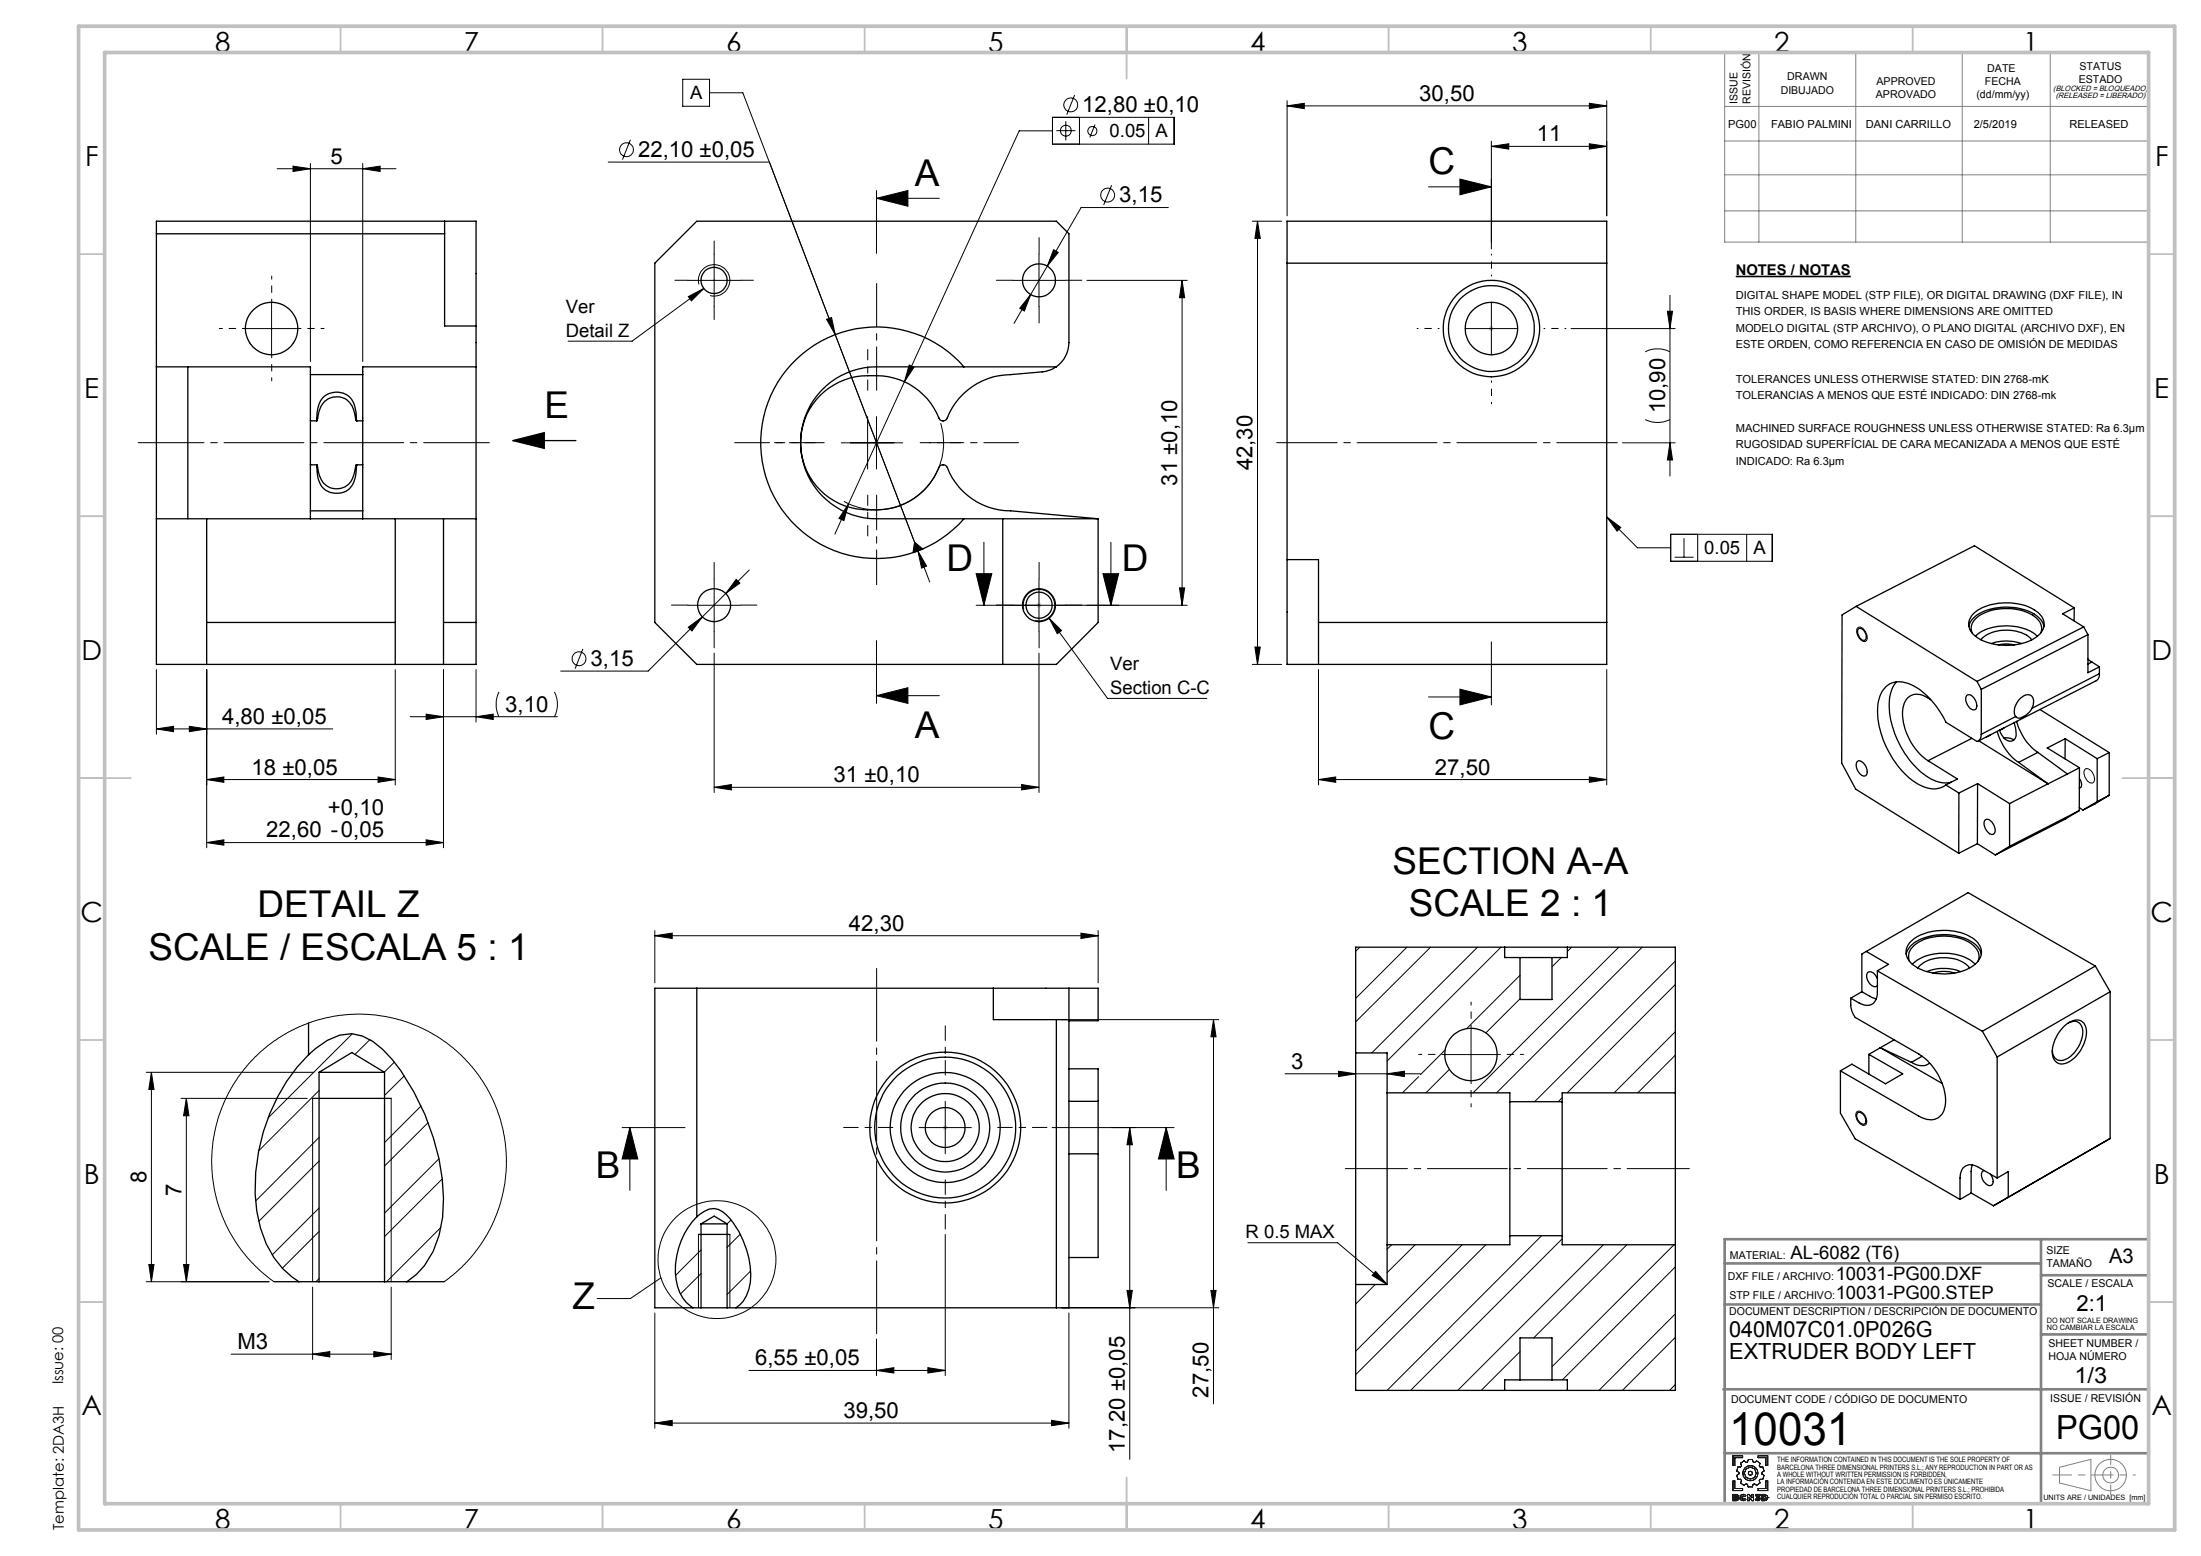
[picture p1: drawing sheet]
<svg xmlns="http://www.w3.org/2000/svg" width="420mm" height="297mm" viewBox="0 0 420 297" stroke-linecap="round" stroke-linejoin="round" font-family="sans-serif">
<path d="M331.2 52.8h22" fill="none" stroke="#000" stroke-width=".32"/>
<g fill="none" stroke="#000" stroke-width=".19">
<path d="M130.3 15.1h5.1v5.2h-5.1zM135.4 17.7h6.3l33.5 87.5M205.1 18.1l-1.5 3.8M245.6 19.2v22M303.3 19.7l3.3 .5-3.3 .5zM306.6 19.2v22M52.9 32.2h22.7M55.9 31.7l3.3 .5-3.3 .5zM59.2 31.2v37.8M69.2 32.2l3.3-.5v1zM69.2 31.2v37.8M116.1 30.9h30.7l12.6 33"/>
<path d="M120.3 26.7l-1.5 3.8M167.3 37.8l5.9-1.4v3zM167.3 37.8h11.9M167.3 36.4v12M200.8 22.4h23.3v5.1h-23.3zM200.8 25h-6.3l-32.6 71.2M201.6 24.9h3.6M203.4 23.1v3.7M206 22.4v5.1M209 23.8l-1 2.4M212.1 35.3l-1.5 3.8M219.2 22.4v5.1"/>
<path d="M223 39.6h-16.7l-6.5 11.2M245.6 20.2l3.3-.5v1zM245.6 20.2h61M272.6 35.7h12M278.6 34.2l6 1.5-6 1.5zM284.6 27.9l3.3-.5v1.1zM284.6 26.9v20.6M284.6 27.9h22M303.3 27.4l3.3 .5-3.3 .6zM51.8 57.7v10M131.3 53.5h10M131.3 56.6l3-1.5-2.4 2.3z"/>
<path d="M133.4 54.3a3 3 0 0 1 2.6-3.8 3 3 0 0 1 3.2 3.2 3 3 0 0 1-3.7 2.7M134.3 55.1l-13.7 10h-12.2M136.3 48.5v10M193.3 53.5h10M196.7 56.2l-1.2 3.2-.9-.6zM196.7 56.2l-3.2 5.5M198.3 48.5v10M199.8 50.8l-3.1 5.4M201 47.7l.9 .5-2.1 2.6zM207.4 53.5h19.2M225.6 53.5l.5 3.3h-1zM225.6 53.5v62"/>
<path d="M239 42.2h5.6M240 42.2v84.6M240 42.2l.5 3.3h-1zM284.6 57.7v10M318.2 59.4h1l-.5 3.3zM318.7 56.4v34.5M46.8 62.7h10M157.7 61l1-.4 .7 3.3zM159.4 63.9l15.8 41.3M165.6 79.5v10M167.3 79.5v10M173.5 69.7l.9 .4-1.8 2.8z"/>
<path d="M279.6 62.7h10M299.8 62.7h19.9M313.9 67.2a5.2 5.2 0 0 1 4.8 0M160.5 84.5h11.8M161.9 96.2l-.9 3.2-.9-.4zM161.9 96.2l-2.6 5.7M179.5 80.7a12.8 12.8 0 0 1-4.2 13.8 12.8 12.8 0 0 1-14.3 1.2M306.6 98.7l2.7 2-.7 .7zM306.6 98.7l5.9 5.9h6.3M309.6 84.5h10.1M313.9 80.1a5.2 5.2 0 0 0 4.8 0M318.7 84.5l.5 3.3h-1z"/>
<path d="M131.3 115.5h10M131.3 119.7l2.7-1.9-2 2.6zM136.3 110.5v10M140.5 110.6l.7 .7-2.7 2zM143 108.8l-19.3 19.3h-16.7M174.5 103.5l1.6 1.3-1.9 .7zM175.2 105.2l1.6 2.9-.9 .3zM175.2 105.2l2.2 5.9M186.3 109.5h3l-1.6 6zM187.7 103.5v12M195.4 116.3a3 3 0 0 1 2.6-3.8 3 3 0 0 1 3.3 3.3 3 3 0 0 1-3.8 2.6M198.3 110.5v10"/>
<path d="M200.2 118l11.1 15.3h19M200.2 118l2.4 2.4-.8 .6zM210.5 109.5h3l-1.5 6zM212 103.5v12M225.1 112.2h1l-.5 3.3zM226.6 115.5h-40.3M318.8 102h19.4v5.1h-19.4zM319.5 106.4h3.7M321.3 102.7v3.7M324 102v5.1M333.3 102v5.1M354.4 119.9a.9 .9 0 0 1 1.4 .5 1.48 1.48 0 0 1 .2 2 1.87 1.87 0 0 1-1.7-1.9z"/>
<path d="M29.8 139.1l3.3-.5v1.1zM29.8 127.8v12.4M29.8 139.1h33.7M36.1 138.6l3.3 .5-3.3 .6zM39.4 127.8v34M75.4 127.8v22M78.3 136.8h28.1M81.3 136.3l3.3 .5-3.3 .5zM84.6 127.8v34M90.8 127.8v10M90.8 136.8l3.3-.5v1zM95.2 132.1a5.5 5.5 0 0 0 0 4.7"/>
<path d="M105.8 132.1a5.2 5.2 0 0 1 0 4.7M111.2 123.9l-1.5 3.7M136.3 124.7v26.6M167.3 132.8l5.9-1.5v3zM167.3 122.3v12M167.3 132.8h11.9M198.3 124.7v26.6M239 126.8h5.6M239.5 123.5h1l-.5 3.3zM251.6 127.8v22M272.6 133h12M278.6 131.5l6 1.5-6 1.5z"/>
<path d="M284.6 122.5v12M306.6 127.8v22M39.4 148.8l3.3-.5v1zM39.4 148.8h36M72.1 148.3l3.3 .5-3.3 .5zM136.3 150.3l3.3-.5v1zM136.3 150.3h62M194.9 149.8l3.4 .5-3.4 .5zM251.6 148.8l3.3-.5v1zM251.6 148.8h55M303.3 148.3l3.3 .5-3.3 .5zM397.9 146.9a1.11 1.11 0 0 1 1.5 .8l.2 .6a.7 .7 0 0 1-.1 1 .7 .7 0 0 1-.9 0 2.03 2.03 0 0 1-.7-2.4z"/>
<path d="M39.4 160.8l3.3-.5v1zM39.4 160.8h45.2M81.3 160.3l3.3 .5-3.3 .5zM125 178.6l3.3-.5v1zM125 177.6v10M125 178.6h84.6M206.3 178.1l3.3 .5-3.3 .5zM209.6 177.6v10M67.2 197.3l-16 16.1M70.6 198.4l-2.9 2.9M202.6 194.6h30M231.6 194.6v73.4"/>
<path d="M231.6 194.6l.5 3.3h-1zM259.5 180.8l-.8 .8M268.5 180.8l-9.8 9.8M273 180.8l-14.3 14.2M280.7 196.3v10M281.9 180.8l-20.1 20.2M286.4 180.8l-21.7 21.7M290.1 186.2l-10.2 10.2M290.1 190.6l-6.6 6.6M297.9 182.8l-1.7 1.7M299.9 180.8l-.8 .8M308.9 180.8l-27.8 27.8"/>
<path d="M313.4 180.8l-27.8 27.8M319.7 183.4l-26.9 26.9M319.7 196.9l-11.7 11.7M319.7 187.9l-20.7 20.7M27.9 204.7h32M28.9 204.7v39.9M28.9 204.7l.5 3.3h-1zM34.5 209.7h24.1M35.6 209.7v34.9M35.6 209.7l.5 3.3h-1.1zM59.7 209.7v34.9M60.9 217.1l-12.1 12.1"/>
<path d="M60.9 208.1l-11.5 11.6M74.6 209.7v34.9M75.2 202.7l-1.9 1.9M77.2 205.3l-3.8 3.8M80.4 211.1l-7 7M81.7 214.3l-8.3 8.3M118.7 215.2h12M120.2 215.2l1.5 6h-3zM120.2 215.2v12M175.4 215.2h9.9M180.4 210.2v10M200.8 215.2h23.2"/>
<path d="M215.6 215.2v63.3M215.6 215.2l.5 3.3h-1zM222.5 215.2l1.5 6h-2.9zM222.5 215.2v12M245.2 205h25.8M255.4 204.5l3.3 .5-3.3 .5zM264.7 205l3.3-.5v1zM270.7 205.5l-3.1 3.1M275.7 201.3h10M275.8 200.4l-4.8 4.7M276.6 204.1l-4.5 4.5M298.1 209.5l-.7 .8"/>
<path d="M319.7 201.4l-7.2 7.2M354.3 212.3l.1-.1a1.49 1.49 0 0 1 1.7 1.3 .76 .76 0 0 1 .1 1 .76 .76 0 0 1-1 .2 2 2 0 0 1-.9-2.4zM60.9 230.6l-9 8.9M60.9 221.6l-11.5 11.5M60.9 235.1l-7 7M83.7 221.2l-10.3 10.4M84.1 234.3l-10.3 10.3M84.4 225l-11 11M133.3 235.6v14M133.8 238.6l-4.9 4.8M139.3 235.6v14M139.5 232.9l-.8 .7"/>
<path d="M141.3 235.6l-2.6 2.5M180.4 235.6v27M238.1 237.2h17.1l9.5 8M265.6 237.6l-.9 .8M270.1 237.6l-5.4 5.3M279 237.6l-20.3 20.3M283.5 237.6l-24.8 24.8M294.2 235.9l-29.5 29.5M298.1 236.5l-28.9 28.9M306 237.6l-27.8 27.8M310.4 237.6l-17.7 17.8M319.4 237.6l-23.2 23.3"/>
<path d="M27.9 244.6h23.4M28.4 241.4h1l-.5 3.2zM35 241.4h1.1l-.5 3.2zM44.1 258.5h30.5M52.3 244.6l-3-2.4-2.9-3.1-1.5-2.1-1.1-1.8-1.9-4.4-1-3.6-.4-2.6-.1-2.4 .2-4 1-4.7 1.3-3.5 1.2-2.3 1.3-2 2.4-3 3.2-3.1 3.8-2.5 4.1-1.8 2-.7 2.7-.6 4.3-.4 3.5 .1 3.1 .5 2.3 .6 2.9 1.1 2.1 1 3.4 2.1 1.8 1.5 1.8 1.7 1.7 1.9 1.1 1.5 1.3 2 1.2 2.4 1.1 2.8 1 3.9 .4 4v2.7l-.2 2.2-.6 3-.6 1.8-.9 2.5-.9 1.9-2.3 3.6-1.3 1.7-1.8 1.9-3.3 2.6M59.7 258.5l3.2-.5v1zM59.7 245.7v13.8M60.9 244l-.6 .6M71.3 258l3.3 .5-3.3 .5zM74.6 245.7v13.8M125 250.6v22M126.1 243.9l-5.8 4h-6.4"/>
<path d="M133.8 243.1l-3.9 3.9M143.2 242.6l-4.5 4.5M167.3 255.6v7M202.6 249.6h30M204 250.6v22M215.1 246.3h1l-.5 3.3zM231.1 246.3h1l-.5 3.3zM262.4 245.2l-3.7 3.7M262.5 242.7l2.2 2.5-2.9-1.8zM290.1 258l-7.5 7.4M319.7 250.8l-14.6 14.6M319.7 241.8l-21.6 21.6"/>
<path d="M319.7 255.3l-10.1 10.1M125 271.6l3.3-.5v1zM125 271.6h79M142.9 261.6h37.5M167.3 261.6l3.3-.5v1zM177.1 261.1l3.3 .5-3.3 .5zM200.7 271.1l3.3 .5-3.3 .5zM319.7 264.3l-1.1 1.1"/>
<circle cx="119.5" cy="28.6" r="1.32"/>
<circle cx="203.4" cy="25" r="1.04"/>
<circle cx="204.3" cy="20" r="1.32"/>
<circle cx="208.4" cy="25" r=".86"/>
<circle cx="211.4" cy="37.2" r="1.32"/>
<circle cx="110.5" cy="125.7" r="1.33"/>
<circle cx="136.8" cy="240.4" r="11.2"/>
</g>
<g fill="none" stroke="#000" stroke-width=".25">
<path d="M29.8 44.6h55M84.8 42.2v20h6M245.6 42.2h61v84.6h-61zM245.6 50.2h61M29.8 70h29.4v1.5M29.8 70v29M35.8 70v29M59.2 71.5v8.8M59.2 71.5h10M69.2 71.5v8.8M90.8 70h-21.6v1.5M90.8 62.2v-20h-61v27.8"/>
<path d="M90.8 62.2v7.8M90.8 70v29M183.9 70a22.1 22.1 0 0 0-31.9-1.5 22.1 22.1 0 0 0 0 32 22.1 22.1 0 0 0 31.9-1.5M201.5 70a5.8 5.8 0 0 0 2.5-4.6v-20.8l-2.4-2.4h-68.6l-8 8v68.6l8 8h68.6l8-8v-19.8M201.5 70h-34.2a14.5 14.5 0 0 0-14.5 14.5 14.5 14.5 0 0 0 14.5 14.5h42.3M201.5 70a6 6 0 0 1-2.6 1l-6 .5a13.4 13.4 0 0 0-12.3 8.6l-.7 .2a.76 .76 0 0 1-.7-.5 13.1 13.1 0 0 0-13.6-8.1 12.8 12.8 0 0 0-12.8 12.8 12.8 12.8 0 0 0 12.8 12.8 13.3 13.3 0 0 0 13.8-8.4l.4-.2 .8 .2a13.3 13.3 0 0 0 12.3 8.6l16.7 1.5M29.8 99h61M29.8 99v27.8h61v-27.8M39.4 99v27.8M59.2 88.7v8.8M59.2 80.3v8.4M59.2 80.3h1.3"/>
<path d="M59.2 88.7h1.2M59.2 97.5h10M59.2 97.5v1.5M60.4 88.7l.1 .5a4.9 4.9 0 0 0 1.7 4.4 3.6 3.6 0 0 0 5.6-2.5l.2-2.4M60.4 80.3v-.2a7.3 7.3 0 0 1 1.2-4.2 3.6 3.6 0 0 1 6.1 1.8l.2 1 .1 1.6M60.4 88.7h.1M60.5 88.7l.1 .3a4.2 4.2 0 0 0 3 4.2 3.3 3.3 0 0 0 4-2.8l.4-1.7M60.5 80.3l.1-.4a4.2 4.2 0 0 1 2.9-4.1 3.4 3.4 0 0 1 4.2 3l.3 1.5M68 88.7h.1M68 80.3h.1M68 80.3h1.2M68 88.7h1.2"/>
<path d="M69.2 88.7v8.8M69.2 80.3v8.4M69.2 97.5v1.5M75.4 99v27.8M84.6 99v27.8M97.9 84.1l6-1.5v3zM97.9 84.1h12M191.3 99v27.8M39.4 118.8h36M84.6 118.8h6.2M245.6 106.8h6v20M251.6 118.8h55"/>
<path d="M354.2 115.7l-2.7 1.7-.1 28.3 2.7 4.9 19.7 12.3M354.2 115.7l23.1 14.4M354.2 115.7l22.6-11.5 19 11.8M354.7 120a1.49 1.49 0 0 1 1.3 2.1 .85 .85 0 0 1-1.3-.7 1.14 1.14 0 0 1 0-1.4zM375.7 119.5a4.7 4.7 0 0 1 3.5-3.1 11.2 11.2 0 0 1 9.3 1.1l1 .8 .5 1.3M376.7 117a10.6 10.6 0 0 1 8.6-1.7 6 6 0 0 1 4.7 3.1 3.2 3.2 0 0 1-2.1 3.6 11.3 11.3 0 0 1-10.7-.4 2.78 2.78 0 0 1-.5-4.6zM395.8 116l-2.2 1.2 4 2.5M395.8 116v2.5M397.6 119.7l-20.3 10.4M397.6 119.7l.8 1.4M361.9 130.2a7.4 7.4 0 0 0-1.3 5.9 18 18 0 0 0 7.4 12.3 5.4 5.4 0 0 0 4.3 .9M368.4 133.6a3.3 3.3 0 0 0-4.3-.5 5.2 5.2 0 0 0-.9 4.9 11.7 11.7 0 0 0 4.7 7.2"/>
<path d="M375.2 132.8a.8 .8 0 0 1 1.3 .3 1.96 1.96 0 0 1 .5 2.3 1.29 1.29 0 0 1-1.6-1l-.3-.8zM376.3 120.8a2.76 2.76 0 0 1 1.6-3.4 10.2 10.2 0 0 1 10.6 .5 2.46 2.46 0 0 1 .9 2.9M376.9 121.4a9.5 9.5 0 0 1 8.7-1.6 6 6 0 0 1 3.2 1.7M377.3 130.1l.8 1.5M378 122.1a6.7 6.7 0 0 1 6.2-1.7 5.2 5.2 0 0 1 3.5 1.7M378.1 131.6v8.6M380 122.8a8.7 8.7 0 0 1 5.8 0M381.1 139.6a10.6 10.6 0 0 0 4.1 5.9M381.3 123.1a7.2 7.2 0 0 1 3.2 0M382.4 138.9l-.8 .5M384.4 137.9a4.3 4.3 0 0 1 .1 3.1 1.29 1.29 0 0 1-2.2-.2l-.7-1.4M384.6 136.8l-6.5 3.4"/>
<path d="M384.8 137.7a10.3 10.3 0 0 0 4.1 5.9M387.8 135.2a1.77 1.77 0 0 0-.5-2.6 2.79 2.79 0 0 0-2.7 2.1 2.09 2.09 0 0 0 0 2.1M387.8 135.2a3.4 3.4 0 0 1-2.7 1.9l-.5-.3M389.3 135.4l13.2 8.2M398.4 125.8l.8 .6M398.4 121.1l-20.3 10.5M398.4 121.1v7.3l2.2-1.1M399.2 126.4l1.4 .9M399.2 126.4l-.8 .3M400.6 128.6l-.1 .7-.5 .6-22.5 11.6M400.6 127.3v1.3M400.6 128.6l-12.8 6.6"/>
<path d="M354.4 145.3a1.3 1.3 0 0 1 1.7 1 1.36 1.36 0 0 1-.2 1.8 1.93 1.93 0 0 1-1.7-2.1zM367.9 145.2l5.6 3.5-2.2 1.1M371.3 149.8l2.5 1.6M373.8 151.4v11.5M376.3 140.9l-8.4 4.3M377.4 149.6l6.1 3.8M377.4 149.6l-3.6 1.8M377.4 149.6l-.1 11.4M377.6 141.4l13.2 8.2M378.1 140.2a1.19 1.19 0 0 1-.8 1.3l-6-3.6a14.4 14.4 0 0 0-7.4-7.5 3.9 3.9 0 0 0-5.3 2.9 14.9 14.9 0 0 0 2.3 11.1 12.1 12.1 0 0 0 7.3 6.1 3.8 3.8 0 0 0 3.1-.7M378.8 156.5a1.3 1.3 0 0 1 1.7 1 1.36 1.36 0 0 1-.2 1.7 1.93 1.93 0 0 1-1.7-2zM379.9 140.2l-.8 .4"/>
<path d="M382.4 140.9a2.94 2.94 0 0 1 1.9 .3M383.5 153.4v8.1M385.2 145.5l5.6 4.1M388.9 143.6l-3.7 1.9M388.9 143.6l5.6 4.1M390.8 149.6l-7.3 3.8M394.1 141l6.1 3.8M394.1 141l-3.4 1.8 6.1 3.7M394.1 141v3.8M394.5 147.7l-3.7 1.9M396.8 154.7l-13.3 6.8M396.8 154.7l-2.7 1.6-13.3 6.9"/>
<path d="M396.8 154.2l.7 .4M396.8 148.6a1.43 1.43 0 0 1 .2 1.8h-.2M396.8 146.5l-2.3 1.2M396.8 146.5v8.2M400.2 144.8v8.2M400.2 153l-2.7 1.6M402.5 143.6l-2.3 1.2M402.5 151.8l-2.3 1.2M402.5 143.6v8.2M402.5 151.8l-2.7 1.7-2.3 1.1M364.6 179.7a10.2 10.2 0 0 1 9-1.8 5.4 5.4 0 0 1 4.4 3.2 3.4 3.4 0 0 1-2.2 3.7 11.1 11.1 0 0 1-10.7-.6 2.8 2.8 0 0 1-.5-4.5zM377.3 161l3.5 2.2"/>
<path d="M377.3 161l-3.5 1.9M383.5 161.5l-2.7 1.7M58.9 195.3v6M133 188.6v43.7M189.5 188.6h20v6.2h-5.5M189.5 188.6h-64.5v61h8.8M189.5 188.6v6h14.5M201.6 194.6v55M204 188.6v61h-65.3M287.1 180.8h12M287.1 180.8v2h3M287.1 180.8h-28.4v20.2"/>
<path d="M290.1 182.8h6.1M290.1 182.8v8h6.1v-8M299.1 180.8h20.6v27.8M299.1 180.8v2h-2.9M353.2 190.5v1.3a4.2 4.2 0 0 0 .8 2.4l12.1 7a11 11 0 0 1 5.1 9.6 2.89 2.89 0 0 1-4.2 2.6l-15.8-9M355.3 189.3a6.8 6.8 0 0 0 2.6 1.3h.1M355.3 189.3l-2.1 1.2M356.1 181.6l4.3 2.5-2.2 1.2M356.1 181.6l19.5-11.2 24.2 14M356.1 181.6l-.8 .5v7.2M358.2 185.3v4.1a2.09 2.09 0 0 1-2.5 2.4l-2.5-1.3M358.2 186.8a1.47 1.47 0 0 0-1.8-1.2 1.89 1.89 0 0 0 1.6 2.7l.2-.2"/>
<path d="M358.2 185.3l20.1 11.5M358.8 200l11.8 6.8M358.8 200l5.9 2.8M358.8 200l-2.2 1.3M361.5 198.5l-2.7 1.5M363.7 182.1a4.9 4.9 0 0 1 3.8-3.2 10.1 10.1 0 0 1 9.9 1.8l.4 .6 .3 .8M364.4 183.5a2.71 2.71 0 0 1 1.4-3.4 10.1 10.1 0 0 1 10.6 .2 2.62 2.62 0 0 1 1 3.2M364.9 184a9.7 9.7 0 0 1 9.9-1.3l1.3 .6 .8 .7M366 184.8a6.5 6.5 0 0 1 6.3-1.9 5.2 5.2 0 0 1 3.5 1.9M367.7 185.5a8.9 8.9 0 0 1 6.4 0M368.8 185.7a6.9 6.9 0 0 1 4.2 0M378.3 196.8l2.8 5"/>
<path d="M393.6 196.2a3.1 3.1 0 0 1 3.6-1.3 3.2 3.2 0 0 1 .6 4 6 6 0 0 1-4.2 4.2 2.02 2.02 0 0 1-2-2.5 7.4 7.4 0 0 1 2-4.4zM394.7 195.3a1.72 1.72 0 0 1 1.9-.2 1.72 1.72 0 0 1 .8 1.7 6.2 6.2 0 0 1-3.7 5.6 1.7 1.7 0 0 1-2.1-1.8M399.8 184.4l-21.5 12.4M399.8 184.4l2.9 4.9M402.7 189.3l-21.6 12.5M402.7 189.3v28l-19.5 11.2v-4.9l-2.1 1.3M58.9 201.3a36.1 36.1 0 0 0-9.9 29.9 19.2 19.2 0 0 0 6.7 12.5l1.3 .9M58.9 201.3l1.3-1.1 2.3-1.6a7.5 7.5 0 0 1 8.7 .2 27 27 0 0 1 7.8 9.6 41.8 41.8 0 0 1 5.5 24 16.4 16.4 0 0 1-6.9 12.2M59.7 209.7h14.9M60.9 204.7h12.5M60.9 204.7v39.9M60.9 204.7l6.2-3.8 6.3 3.8"/>
<path d="M73.4 204.7v39.9M204 204h5.5v36h-5.5M204 210.2h5.5M258.7 201v44.2M258.7 201h6v7.6M264.7 208.6v29M264.7 208.6h23.4v1.7M288.1 210.3v25.6M288.1 210.3h10M298.1 210.3v25.6M319.7 208.6v29M319.7 208.6h-21.6v1.7"/>
<path d="M351.2 204.4v8.1l2.8 4.9 20 11.5M354.4 212.4a1.18 1.18 0 0 1 1.6 1.1 .65 .65 0 0 1 0 .8 .65 .65 0 0 1-.6 .3 1.66 1.66 0 0 1-1-2.2zM356.6 201.3l6.5 3.7-3.3 1.9-6.4-3.8-2.2 1.3M356.6 201.3v3.7M364.7 202.8a2.99 2.99 0 0 0 3.5 .1M366.8 201.6l-2.1 1.2M381.1 201.8v23.1M399.8 218.9l-19.4 11.2-4.3-2.4M133 232.3a14.4 14.4 0 0 0-3.7 13.2 6.8 6.8 0 0 0 2.9 4.1M133 232.3a5.3 5.3 0 0 1 3.3-1.6 5.4 5.4 0 0 1 3.7 2.8 16 16 0 0 1 2.9 12.6 5.6 5.6 0 0 1-2.5 3.5M133.3 235.6h6M133.8 233.6h4.9"/>
<path d="M133.8 233.6v16M133.8 233.6l2.5-1.5 2.4 1.5M138.7 233.6v16M204 220.2h5.5M264.7 237.6v7.6h-6M288.1 235.9v1.7h-23.4M288.1 235.9h10M298.1 235.9v1.7h21.6M319.7 237.6v27.8h-20.6M376.1 227.7l-2.1 1.2M376.3 222.4l-.2 1.2v4.1M378.6 223.4a.98 .98 0 0 0-.4 1.6 1.58 1.58 0 0 0 1.9 1.2 1.65 1.65 0 0 0-.3-2.1"/>
<path d="M381.1 224.9l-3.6-2.1a2.1 2.1 0 0 0-2.2-.3 2.1 2.1 0 0 0-1.2 2l-.1 4.4M52.3 244.6h8.6M60.9 244.6h12.5M73.4 244.6h11.3M133.8 249.6h4.9M258.7 245.2v20.2h28.4M287.1 265.4h12M290.1 263.4h6.1M290.1 263.4h-3v2M290.1 263.4v-8h6.1v8M296.2 263.4h2.9v2"/>
<circle cx="136.3" cy="53.5" r="2.49"/>
<circle cx="198.3" cy="53.5" r="3.1"/>
<circle cx="51.8" cy="62.7" r="5"/>
<circle cx="284.6" cy="62.7" r="5"/>
<circle cx="284.6" cy="62.7" r="9.2"/>
<circle cx="284.6" cy="62.7" r="8.2"/>
<circle cx="136.3" cy="115.5" r="3.2"/>
<circle cx="198.3" cy="115.5" r="2.49"/>
<circle cx="198.3" cy="115.5" r="3.1"/>
<circle cx="180.4" cy="215.2" r="10.5"/>
<circle cx="180.4" cy="215.2" r="13.4"/>
<circle cx="180.4" cy="215.2" r="8.5"/>
<circle cx="180.4" cy="215.2" r="14.4"/>
<circle cx="180.4" cy="215.2" r="6.5"/>
<circle cx="180.4" cy="215.2" r="3.8"/>
<circle cx="280.7" cy="201.3" r="5"/>
</g>
<g fill="none" stroke="#191924" stroke-width=".19">
<path d="M330.7 277.9h1.8v.3h-1.5v1.5h-.3zM332.1 279.3l.7-.5 .4 .3 .3-.1 .1-.4h.8l.1 .4 .3 .1 .4-.3 .7 .5-.2 .5 .2 .2h.5l.2 .8-.4 .3v.2l.4 .3-.2 .8h-.5l-.2 .2 .1 .5-.6 .4-.4-.3-.3 .1-.1 .5h-.8l-.2-.5-.2-.1-.4 .3-.7-.4 .2-.5-.2-.2h-.5l-.2-.8 .4-.3v-.2l-.4-.3 .2-.8h.5l.2-.2zM335.5 277.9h1.8v1.8h-.3v-1.5h-1.5zM330.7 282.7h.3v1.4h1.5v.4h-1.8zM331 285.5l.4 .1-.4 .1zM331 286l.4 .1-.4 .1zM331.3 285.3l.3 .1 .1 .1M331.3 285.3h.2l.2 .2M331.3 285.3h-.6v1.2l.9-.1 .2-.3M331.4 285.6h.1M331.4 286.1h.1M331.7 285.5l-.2 .3 .3 .3"/>
<path d="M331.7 285.5h.1M331.8 286.1h.1M332 285.9l.2 .3 .4 .3 .6-.3M332 285.9l.1 .3 .2 .2 .5 .1 .4-.3M332 285.9h.1M332.4 285.9l.1 .2 .2 .1 .2-.2M332.4 285.9l.1 .2 .4-.1M332.4 285.9h.1M332.9 285.7l-.2-.2-.3 .1v.3M332.9 285.7l-.4-.1-.1 .3M332.9 286l.3 .2M333.2 285.5l-.5-.3-.5 .2-.2 .5"/>
<path d="M333.2 285.5l-.4-.3-.5 .1-.3 .6M333.2 285.5l-.3 .2M333.5 285.3h.3l.5 .6v-.6h.3v1.2h-.3l-.5-.7v.7h-.3zM335.1 286l.3 .2 .2-.1-.2 .1zM335.1 286l-.2 .2M335.5 284.1h1.5v-1.4h.3v1.8h-1.8zM335.6 286.1l-.4-.2v-.2l.3-.2h-.5v-.2h.8v.2l-.2 .2 .3 .4M335.6 286.1h.1M335.9 286.1l-.2 .3-.3 .1-.5-.3M335.9 286.1l-.2 .3-.4 .1-.4-.3M335.9 286.1h.1M336.2 285.3h.5l.5 .2 .2 .4-.3 .4-.9 .2z"/>
<path d="M336.6 285.5l.3 .1v.5h-.3zM337 285.9h.1M337.4 285.9h.1"/>
<circle cx="334" cy="281.2" r="1.14"/>
<circle cx="334" cy="281.2" r=".39"/>
<circle cx="334" cy="281.2" r="1.45"/>
</g>
<g fill="none" stroke="#808080" stroke-width=".19">
<path d="M329.1 10h80.9v36.2h-80.9zM335.6 10v36.2M354.1 10v36.2M374.4 10v36.2M391.2 10v36.2M329.1 20.3h80.9M329.1 26.9h80.9M329.1 33.4h80.9M329.1 40.2h80.9M393 280.1l6-1.6v6l-6-1.4z"/>
<circle cx="402.7" cy="281.6" r="3"/>
<circle cx="402.8" cy="281.5" r="1.49"/>
</g>
<g fill="none" stroke="#c0c0c0" stroke-width=".19">
<path d="M284.1 62.7h1M284.2 62.4l.7 .7M284.6 62.2v1M284.9 62.4l-.7 .7M166.8 84.5h.9M166.9 84.2l.7 .7M167.3 84v1M167.6 84.2l-.7 .7M197.8 115.5h1M197.9 115.2l.7 .7M198.3 115v1M198.6 115.2l-.7 .7"/>
<path d="M179.8 215.2h1.1M180 214.9l.7 .7M180.4 214.7v1M180.7 214.9l-.7 .7"/>
</g>
<path d="M26.4 84.5h67" fill="none" stroke="#000" stroke-width=".19" stroke-dasharray="15.2 1.3 1.3 1.3" stroke-dashoffset="2.7"/>
<path d="M51.8 57.7v-5M46.8 62.7h-5M51.8 67.7v5M56.8 62.7h5M280.7 196.3v-5M275.7 201.3h-5M280.7 206.3v5M285.7 201.3h5" fill="none" stroke="#000" stroke-width=".19" stroke-dasharray="15.2 1.3 1.3 1.3" stroke-dashoffset="14.6"/>
<path d="M322.4 223.1h-65.7" fill="none" stroke="#000" stroke-width=".19" stroke-dasharray="15.2 1.3 1.3 1.3" stroke-dashoffset="3.4"/>
<path d="M308.6 84.5h-65" fill="none" stroke="#000" stroke-width=".19" stroke-dasharray="15.2 1.3 1.3 1.3" stroke-dashoffset="3.7"/>
<path d="M284.6 52.7v-4.2M274.6 62.7h-4.2M284.6 72.7v4.4M294.6 62.7h4.2" fill="none" stroke="#000" stroke-width=".19" stroke-dasharray="15.2 1.3 1.3 1.3" stroke-dashoffset="15"/>
<path d="M167.3 254.6v-69.8" fill="none" stroke="#000" stroke-width=".19" stroke-dasharray="15.2 1.3 1.3 1.3" stroke-dashoffset="1.3"/>
<path d="M391.7 281.5h11.1" fill="none" stroke="#808080" stroke-width=".19" stroke-dasharray="15.2 1.3 1.3 1.3" stroke-dashoffset="11.6"/>
<path d="M402.8 281.5h4.7" fill="none" stroke="#808080" stroke-width=".19" stroke-dasharray="15.2 1.3 1.3 1.3" stroke-dashoffset="14.8"/>
<path d="M402.8 277.8v7.4" fill="none" stroke="#808080" stroke-width=".19" stroke-dasharray="15.2 1.3 1.3 1.3" stroke-dashoffset="13.4"/>
<path d="M329.1 236.5h80.9v50.5h-80.9zM389.5 236.5v50.5M329.1 249h60.4M329.1 241.2h60.4M389.5 243.4h20.5M389.5 254.7h20.5M328.9 265.2h81.1M329.1 277.4h80.9" fill="none" stroke="#808080" stroke-width=".5"/>
<g fill="none" stroke="#c0c0c0" stroke-width=".35">
<path d="M65 5v5M115 5v5M165 5v5M215 5v10M265 5v5M315 5v5M365 5v5M15 48.5h5M410 48.5h5M15 98.5h5M410 98.5h5M15 148.5h10"/>
<path d="M405 148.5h10M15 198.5h5M410 198.5h5M15 248.5h5M410 248.5h5M65 287v5M115 287v5M165 287v5M215 282v10M265 287v5M315 287v5M365 287v5"/>
</g>
<path d="M15 5h400v287h-400zM20 10h390v277h-390z" fill="none" stroke="#c0c0c0" stroke-width=".7"/>
<path d="M167.3 74.5v-20.4" fill="none" stroke="#000" stroke-width=".19" stroke-dasharray="15.2 1.3 1.3 1.3" stroke-dashoffset="6.9"/>
<path d="M157.3 84.5h-17.1M167.3 94.5v17.1M177.3 84.5h17.1" fill="none" stroke="#000" stroke-width=".19" stroke-dasharray="15.2 1.3 1.3 1.3" stroke-dashoffset="8.6"/>
<g fill="none" stroke="#000" stroke-width=".19" stroke-dasharray="15.2 1.3 1.3 1.3">
<path d="M131.3 53.5h-2.5M136.3 48.5v-2.5M136.3 58.5v2.5M141.3 53.5h2.5M193.3 53.5h-3.2M198.3 48.5v-3.2M198.3 58.5v3.1M203.3 53.5h3.1M131.3 115.5h-3.2M136.3 110.5v-3.2M141.3 115.5h3.1M193.3 115.5h-3.2"/>
<path d="M198.3 110.5v-3.2M203.3 115.5h3.1M136.3 120.5v3.1M198.3 120.5v3.1"/>
</g>
<path d="M165.6 74.5v-7.8M155.6 84.5h-7.8M165.6 94.5v7.8M175.6 84.5h7.8" fill="none" stroke="#000" stroke-width=".19" stroke-dasharray="15.2 1.3 1.3 1.3" stroke-dashoffset="13.2"/>
<path d="M170.4 215.2h-9.4M180.4 205.2v-9.4M190.4 215.2h9.4M180.4 225.2v9.4" fill="none" stroke="#000" stroke-width=".19" stroke-dasharray="15.2 1.3 1.3 1.3" stroke-dashoffset="12.4"/>
<g fill="#000">
<path d="M97.9 84.1l6-1.5v3z"/>
<path d="M55.9 31.7l3.3 .5-3.3 .5zM69.2 32.2l3.3-.5v1z"/>
<path d="M167.3 37.8l5.9-1.4v3zM167.3 132.8l5.9-1.5v3z"/>
<path d="M278.6 34.2l6 1.5-6 1.5zM278.6 131.5l6 1.5-6 1.5z"/>
<path d="M303.3 27.4l3.3 .5-3.3 .6zM284.6 27.9l3.3-.5v1.1zM303.3 148.3l3.3 .5-3.3 .5zM251.6 148.8l3.3-.5v1z"/>
<path d="M131.3 56.6l3-1.5-2.4 2.3zM200.2 118l2.4 2.4-.8 .6zM174.5 103.5l-.3 2 1.9-.7z"/>
<path d="M240 42.2l.5 3.3h-1zM239.5 123.5h1l-.5 3.3zM215.1 246.3h1l-.5 3.3zM215.6 215.2l.5 3.3h-1zM231.1 246.3h1l-.5 3.3zM231.6 194.6l.5 3.3h-1z"/>
<path d="M306.6 98.7l2.7 2-.7 .7zM262.5 242.7l2.2 2.5-2.9-1.8z"/>
<path d="M318.7 84.5l.5 3.3h-1zM318.2 59.4h1l-.5 3.3z"/>
<path d="M175.2 105.2l.7 3.2 .9-.3zM157.7 61l1.7 2.9-.7-3.3zM161.9 96.2l-1.8 2.8 .9 .4zM173.5 69.7l-.9 3.2 1.8-2.8zM140.5 110.6l-2 2.7 2.7-2zM131.3 119.7l.7 .7 2-2.6zM196.7 56.2l-2.1 2.6 .9 .6zM201 47.7l-1.2 3.1 2.1-2.6zM136.3 150.3l3.3-.5v1zM194.9 149.8l3.4 .5-3.4 .5zM255.4 204.5l3.3 .5-3.3 .5zM264.7 205l3.3-.5v1z"/>
<path d="M210.5 109.5h3l-1.5 6zM186.3 109.5h3l-1.6 6zM222.5 215.2l1.5 6h-2.9zM120.2 215.2l1.5 6h-3z"/>
<path d="M225.1 112.2h1l-.5 3.3zM225.6 53.5l.5 3.3h-1z"/>
<path d="M29.8 139.1l3.3-.5v1.1zM36.1 138.6l3.3 .5-3.3 .6zM245.6 20.2l3.3-.5v1zM303.3 19.7l3.3 .5-3.3 .5zM167.3 261.6l3.3-.5v1zM177.1 261.1l3.3 .5-3.3 .5z"/>
<path d="M81.3 136.3l3.3 .5-3.3 .5zM90.8 136.8l3.3-.5v1z"/>
<path d="M39.4 148.8l3.3-.5v1zM72.1 148.3l3.3 .5-3.3 .5zM39.4 160.8l3.3-.5v1zM81.3 160.3l3.3 .5-3.3 .5z"/>
<path d="M125 178.6l3.3-.5v1zM206.3 178.1l3.3 .5-3.3 .5zM125 271.6l3.3-.5v1zM200.7 271.1l3.3 .5-3.3 .5z"/>
<path d="M28.4 241.4h1l-.5 3.2zM28.9 204.7l.5 3.3h-1z"/>
<path d="M35 241.4h1.1l-.5 3.2zM35.6 209.7l.5 3.3h-1.1z"/>
<path d="M71.3 258l3.3 .5-3.3 .5zM59.7 258.5l3.2-.5v1z"/>
</g>
<text font-size="8.7" x="330" y="275.9">10031</text>
<g font-size="7.1">
<text x="174.6" y="35.4">A</text>
<text x="272.6" y="33.3">C</text>
<text x="103.9" y="79.7">E</text>
<text x="180.6" y="109">D</text>
<text x="214" y="109">D</text>
<text x="174.6" y="140.8">A</text>
<text x="272.6" y="141.1">C</text>
<text x="265.7" y="166.8">SECTION A-A</text>
<text x="49.1" y="175.1">DETAIL Z</text>
<text x="268.8" y="174.9">SCALE 2 : 1</text>
<text x="28.3" y="183.2">SCALE / ESCALA 5 : 1</text>
<text x="113.7" y="224.8">B</text>
<text x="224.4" y="224.8">B</text>
<text x="109.2" y="249.8">Z</text>
</g>
<text font-size="6.3" x="392.3" y="274.6">PG00</text>
<g font-size="5.3">
<text x="41" y="9.9">8</text>
<text x="88.5" y="9.9">7</text>
<text x="138.5" y="9.9">6</text>
<text x="188.5" y="9.9">5</text>
<text x="238.5" y="9.9">4</text>
<text x="288.5" y="9.9">3</text>
<text x="338.5" y="9.9">2</text>
<text x="386" y="9.9">1</text>
<text x="16.2" y="31.7">F</text>
<text x="411.2" y="31.7">F</text>
<text x="16.1" y="75.9">E</text>
<text x="411.1" y="75.9">E</text>
<text x="15.5" y="125.9">D</text>
<text x="410.5" y="125.9">D</text>
<text x="15.4" y="175.9">C</text>
<text x="410.4" y="175.9">C</text>
<text x="16" y="225.9">B</text>
<text x="411" y="225.9">B</text>
<text x="15.5" y="270.2">A</text>
<text x="410.5" y="270.2">A</text>
<text x="41" y="291.9">8</text>
<text x="88.5" y="291.9">7</text>
<text x="138.5" y="291.9">6</text>
<text x="188.5" y="291.9">5</text>
<text x="238.5" y="291.9">4</text>
<text x="288.5" y="291.9">3</text>
<text x="338.5" y="291.9">2</text>
<text x="386" y="291.9">1</text>
</g>
<g font-size="4.2">
<text x="206.5" y="21.4">12,80 ±0,10</text>
<text x="270.8" y="19.2">30,50</text>
<text x="121.8" y="30">22,10 ±0,05</text>
<text x="293.3" y="27">11</text>
<text x="63.1" y="31.2">5</text>
<text x="213.6" y="38.6">3,15</text>
<text x="317.7" y="78.9" transform="rotate(-90 317.7 78.9)">10,90</text>
<text x="239" y="89.8" transform="rotate(-90 239 89.8)">42,30</text>
<text x="224.6" y="92.7" transform="rotate(-90 224.6 92.7)">31 ±0,10</text>
<text x="112.7" y="127.1">3,15</text>
<text x="96.4" y="135.8">3,10</text>
<text x="42.4" y="138.2">4,80 ±0,05</text>
<text x="48" y="147.8">18 ±0,05</text>
<text x="159.1" y="149.3">31 ±0,10</text>
<text x="273.8" y="147.8">27,50</text>
<text x="62.6" y="155.6">+0,10</text>
<text x="50.8" y="159.8">22,60 -0,05</text>
<text x="162" y="177.7">42,30</text>
<text x="246.4" y="204">3</text>
<text x="28" y="225.8" transform="rotate(-90 28 225.8)">8</text>
<text x="34.6" y="228.3" transform="rotate(-90 34.6 228.3)">7</text>
<text x="396.2" y="250.3">2:1</text>
<text x="45.3" y="257.5">M3</text>
<text x="330" y="255.2">040M07C01.0P026G</text>
<text x="144.1" y="260.6">6,55 ±0,05</text>
<text x="330" y="259.5">EXTRUDER BODY LEFT</text>
<text x="395.8" y="264">1/3</text>
<text x="230.6" y="266.8" transform="rotate(-90 230.6 266.8)">27,50</text>
<text x="160.9" y="270.7">39,50</text>
<text x="214.6" y="277.3" transform="rotate(-90 214.6 277.3)">17,20 ±0,05</text>
</g>
<text font-size="3.9" x="402.5" y="241.1">A3</text>
<g font-size="3.5">
<text x="131.7" y="18.9">A</text>
<text x="211.7" y="26.1">0.05</text>
<text x="220.5" y="26.1">A</text>
<text x="108" y="59.7">Ver</text>
<text x="108" y="64.2">Detail Z</text>
<text x="325.2" y="105.7">0.05</text>
<text x="334.6" y="105.7">A</text>
<text x="211.9" y="128">Ver</text>
<text x="211.9" y="132.5">Section C-C</text>
<text x="237.7" y="236.3">R 0.5 MAX</text>
<text x="341.7" y="240.4">AL-6082 (T6)</text>
<text x="350.3" y="244.3">10031-PG00.DXF</text>
<text x="350.3" y="247.9">10031-PG00.STEP</text>
</g>
<g font-size="2.8">
<text x="331.2" y="52.5">NOTES / NOTAS</text>
<text x="12.1" y="264.2" transform="rotate(-90 12.1 264.2)">Issue: 00</text>
<text x="12.2" y="292" transform="rotate(-90 12.2 292)">Template: 2DA3H</text>
</g>
<g font-size="2.1">
<text x="339.8" y="17.9">DIBUJADO</text>
<text x="341.1" y="15.4">DRAWN</text>
<text x="358.1" y="16.3">APPROVED</text>
<text x="378.8" y="16.3">FECHA</text>
<text x="379.2" y="13.8">DATE</text>
<text x="396.7" y="15.8">ESTADO</text>
<text x="396.8" y="13.3">STATUS</text>
<text x="331.5" y="19.8" transform="rotate(-90 331.5 19.8)">ISSUE</text>
<text x="334" y="19.8" transform="rotate(-90 334 19.8)">REVISIÓN</text>
<text x="357.9" y="18.8">APROVADO</text>
<text x="377.1" y="18.8">(dd/mm/yy)</text>
<text x="329.8" y="24.3">PG00</text>
<text x="338" y="24.3">FABIO PALMINI</text>
<text x="356.1" y="24.3">DANI CARRILLO</text>
<text x="376.6" y="24.3">2/5/2019</text>
<text x="394.9" y="24.3">RELEASED</text>
<text x="331.2" y="57.1">DIGITAL SHAPE MODEL (STP FILE), OR DIGITAL DRAWING (DXF FILE), IN</text>
<text x="331.2" y="60.2">THIS ORDER, IS BASIS WHERE DIMENSIONS ARE OMITTED</text>
<text x="331.2" y="63.3">MODELO DIGITAL (STP ARCHIVO), O PLANO DIGITAL (ARCHIVO DXF), EN</text>
<text x="331.2" y="66.4">ESTE ORDEN, COMO REFERENCIA EN CASO DE OMISIÓN DE MEDIDAS</text>
<text x="331.2" y="73.1">TOLERANCES UNLESS OTHERWISE STATED: DIN 2768-mK</text>
<text x="331.2" y="76.2">TOLERANCIAS A MENOS QUE ESTÉ INDICADO: DIN 2768-mk</text>
<text x="331.2" y="82.5">MACHINED SURFACE ROUGHNESS UNLESS OTHERWISE STATED: Ra 6.3µm</text>
<text x="331.2" y="85.6">RUGOSIDAD SUPERFÍCIAL DE CARA MECANIZADA A MENOS QUE ESTÉ</text>
<text x="331.2" y="88.7">INDICADO: Ra 6.3µm</text>
<text x="390.5" y="239.4">SIZE</text>
<text x="329.7" y="244.3">DXF FILE / ARCHIVO:</text>
<text x="330.1" y="240.4">MATERIAL:</text>
<text x="390.5" y="241.9">TAMAÑO</text>
<text x="390.7" y="245.6">SCALE / ESCALA</text>
<text x="330" y="251">DOCUMENT DESCRIPTION / DESCRIPCIÓN DE DOCUMENTO</text>
<text x="330" y="247.9">STP FILE / ARCHIVO:</text>
<text x="390.9" y="257.1">SHEET NUMBER /</text>
<text x="390.9" y="259.6">HOJA NÚMERO</text>
<text x="330.3" y="267.7">DOCUMENT CODE / CÓDIGO DE DOCUMENTO</text>
<text x="391.2" y="267.5">ISSUE / REVISIÓN</text>
</g>
<g font-size="1.5">
<text x="391.8" y="17.4">(BLOCKED = BLOQUEADO)</text>
<text x="392.3" y="18.8">(RELEASED = LIBERADO)</text>
</g>
<g font-size="1.4">
<text x="390.6" y="252.5">DO NOT SCALE DRAWING</text>
<text x="390.6" y="253.9">NO CAMBIAR LA ESCALA</text>
<text x="339.1" y="279.1">THE INFORMATION CONTAINED IN THIS DOCUMENT IS THE SOLE PROPERTY OF</text>
<text x="339.1" y="280.5">BARCELONA THREE DIMENSIONAL PRINTERS S.L.; ANY REPRODUCTION IN PART OR AS</text>
<text x="339.1" y="281.9">A WHOLE WITHOUT WRITTEN PERMISSION IS FORBIDDEN.</text>
<text x="339.1" y="283.3">LA INFORMACIÓN CONTENIDA EN ESTE DOCUMENTO ES ÚNICAMENTE</text>
<text x="339.1" y="284.7">PROPIEDAD DE BARCELONA THREE DIMENSIONAL PRINTERS S.L.; PROHIBIDA</text>
<text x="339.1" y="286.1">CUALQUIER REPRODUCIÓN TOTAL O PARCIAL SIN PERMISO ESCRITO.</text>
<text x="389.9" y="286.3">UNITS ARE / UNIDADES [mm]</text>
</g>
</svg>
